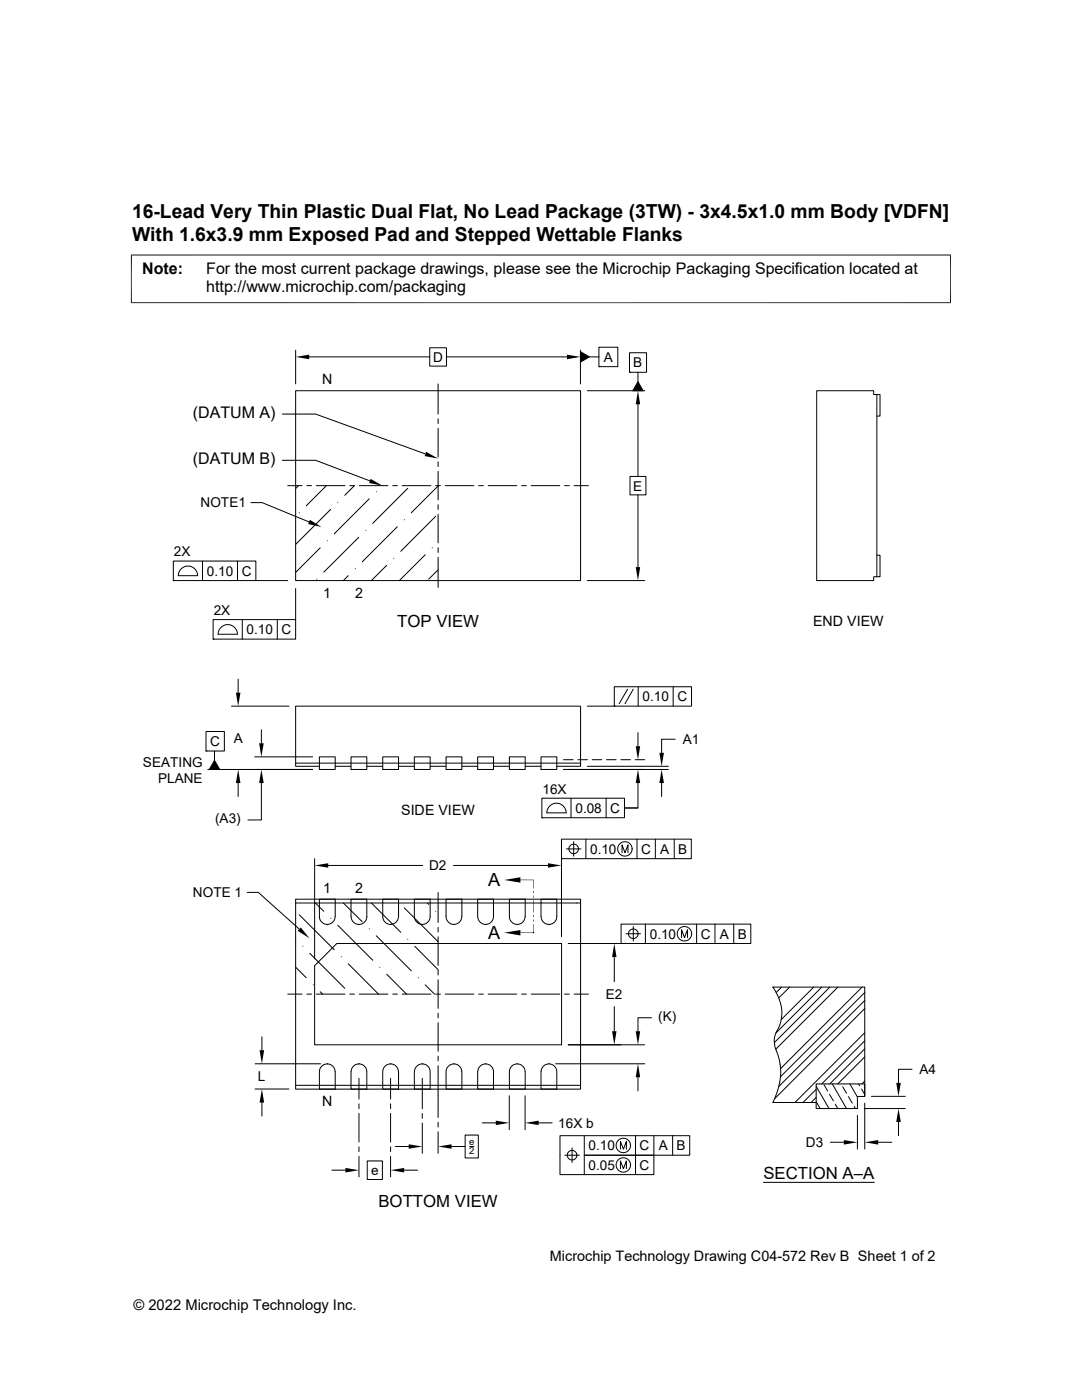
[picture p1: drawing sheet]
<svg xmlns="http://www.w3.org/2000/svg" width="216mm" height="279mm" viewBox="0 0 216 279" stroke-linecap="round" stroke-linejoin="round" font-family="sans-serif">
<g fill="none" stroke="#000" stroke-width=".2">
<path d="M26.1 50.9h163.7M26.2 50.8v9.7M189.7 50.8v9.7M26.1 60.4h163.7M59 78h56.8v37.9h-56.8zM59 69.9v6.7M61.7 71.2h24M85.7 69.4h3.4v3.7h-3.4zM87.4 76.6v6M89.1 71.2h24M115.8 70.2l1.8 1-1.8 1.1zM115.8 69.9v6.7"/>
<path d="M117.2 78h11.5M117.6 71.2h1.9M119.5 69.3h3.8v3.9h-3.8zM119.5 73.2h.1M125.6 70.4h3.4v3.9h-3.4zM125.6 74.3h.1M127.3 76.2l1 1.8h-2zM127.3 74.3v1.9M163 78h11.3v.7h.7v36.4h-.7v.8h-11.3zM175 78.7h.6v4.3h-.6M56.3 91.9h6.7l10.8 4.1M56.3 82.6h6.7l21.9 8"/>
<path d="M57.4 96.9h2.9M59.6 96.9l-.6 .6M61.2 96.9h1M63.1 96.9h5.7M65.1 96.9l-4 4M69.8 96.9h.9l-1.9 1.9M71.7 96.9h5.7M73.7 99.5l-7 7M75.1 98.1h.1M78.4 96.9h.9M80.3 96.9h5.7M81.4 97.5l-7 6.9"/>
<path d="M86.9 96.9h1M87.4 83.6v.9M87.4 85.5v5.7M87.4 92.2v.9M87.4 94.1v5.7M87.4 97l-5.3 5.3M88.8 96.9h5.8M95.5 96.9h1M97.4 96.9h5.7M104.1 96.9h.9M106 96.9h5.7M112.6 96.9h1"/>
<path d="M114.6 96.9h2.8M125.7 95.1h3.2v3.7h-3.2zM127.3 80.7v14.4M127.3 98.8v14.4M34.6 112h16.5v3.9h-16.5zM34.6 115.9h.1M36.2 113.5a1.91 1.91 0 0 1 2.1-.4 1.91 1.91 0 0 1 1.1 1.8h-3.8l.1-.6zM40.4 112v3.9M47.4 112v3.9M50.1 100.3h2.2l9.4 3.9M51.1 115.9h6.3M59 117.5v6.2"/>
<path d="M59.7 102.3h.1M63.2 115.6h.1M63.9 109.3l-4.9 4.9M65.3 107.9h.1M66 101.6l-7 7M67.4 100.2h.1M69.5 114.9l-1 1M70.9 113.5h.1M71.6 107.2l-7 7M73 105.8h.1M77.2 112.8l-3.1 3.1M78.6 111.4h.1"/>
<path d="M79.3 105.1l-7 7M80.7 103.7h.1M84.8 110.7l-5.1 5.2M86.2 109.3h.1M86.9 103l-6.9 7M87.4 100.7v1M87.4 102.6v5.8M87.4 109.3v1M87.4 111.2v6M87.4 113.7l-1.9 1.9M117.2 115.9h11.5M175 110.8h.6v4.3h-.6"/>
<path d="M42.5 123.7h16.5v3.9h-16.5zM42.5 127.6h.1M44.1 125.2a1.91 1.91 0 0 1 2.1-.4 1.91 1.91 0 0 1 1.2 1.8h-3.9l.1-.6zM47.5 135.5v2.7M48.3 123.7v3.9M55.3 123.7v3.9M122.6 137.1h15.4v3.8h-15.4zM125.2 137.5l-1.7 2.9M126.4 137.5l-1.7 2.9M127.3 137.1v3.8M134.3 137.1v3.8M41.1 146h3.7v3.9h-3.7z"/>
<path d="M41.1 149.9h.1M41.5 153.6h20.9M42.8 151.8l1 1.8h-2zM42.8 149.9v1.9M46.2 140.9h11.5M47.5 156.3v2.7M50.8 151h11.6M52.2 156.3v7.3h-2.7M52.2 145.6v2.7M59 152.3h56.8M63.7 151h3.2v2.6h-3.2zM63.7 153.6h.1"/>
<path d="M63.7 152.9h-4.7v-12h56.8v12h-4.7M66.9 152.9h3.1M70 151h3.2v2.6h-3.2zM70 153.6h.1M73.2 152.9h3.2M76.4 151h3.1v2.6h-3.1zM76.4 153.6h.1M79.5 152.9h3.2M82.7 151h3.1v2.6h-3.1zM82.7 153.6h.1M85.8 152.9h3.2M89 151h3.2v2.6h-3.2z"/>
<path d="M89 153.6h.1M92.2 152.9h3.1M95.3 151h3.2v2.6h-3.2zM95.3 153.6h.1M98.5 152.9h3.1M101.6 151h3.2v2.6h-3.2zM101.6 153.6h.1M104.8 152.9h3.2M108 151h3.1v2.6h-3.1zM108 153.6h.1M108.1 159.3h16.5v3.9h-16.5zM112.4 153.6h21"/>
<path d="M112.4 151.6h2M113.9 159.3v3.9M115.3 151.6h1.9M117.2 152.9h16.2M117.2 140.9h5.4M118.2 151.6h1.9M120.9 159.3v3.9M121 151.6h1.9M122.6 140.9h.1M123.9 151.6h1.9M126.7 151.6h2M127.3 156.3v4.9h-2.7h2.7"/>
<path d="M127.3 146.2v2.7M132 156.3v2.7M134.7 147.5h-2.7v2.7M49.3 178.1h2.2l8.2 7.3M59 179.5h56.8v37.9h-56.8zM62.8 171.4v20M65.5 172.7h18.8M70 179.5h3.2v3.4a1.58 1.58 0 0 1-1.6 1.6 1.58 1.58 0 0 1-1.6-1.6zM76.4 179.5h3.1v3.4a1.57 1.57 0 0 1-1.6 1.6 1.57 1.57 0 0 1-1.5-1.6zM87.4 178.1v6M89 179.5h3.2l-.1 3.4a1.57 1.57 0 0 1-1.5 1.6 1.57 1.57 0 0 1-1.6-1.6zM90.5 172.7h18.8"/>
<path d="M95.3 179.5h3.2v3.4a1.58 1.58 0 0 1-1.6 1.6 1.58 1.58 0 0 1-1.6-1.6zM103.8 175.6h2.7M106.5 179.7v2.4M108 179.5h3.1v3.4a1.58 1.58 0 0 1-1.6 1.6 1.58 1.58 0 0 1-1.5-1.6zM108.1 163.2h.1M109.7 160.9a1.91 1.91 0 0 1 2.1-.5 1.91 1.91 0 0 1 1.2 1.8h-3.9l.1-.6zM112 167.5h25.9v3.9h-25.9zM112 171.4h.1M112 171.4v15.5M113 169.4h2.9M114.5 168v2.9M116.9 167.5v3.9"/>
<path d="M124.1 170.2v-1.6l.6 1.6 .6-1.6v1.6M127.1 167.5v3.9M130.8 167.5v3.9M134.5 167.5v3.9M57.4 198.4h2.9M59 180.2h56.8M59 187.4v.1M59 193l2.1 2.1M59.7 182.6l7 6.9M60.4 188.8h.1M61.2 198.4h1M61.8 190.2l7 7"/>
<path d="M62.5 196.5h.1M62.9 180.2l1.7 1.7M63.1 198.4h5.7M63.9 197.9l.5 .5M65.3 184.5h.1M66 183.3h.1M66.9 182.9a1.57 1.57 0 0 1-1.6 1.6 1.57 1.57 0 0 1-1.6-1.6v-3.4h3.2v3.4M67.2 188.3h44.9v20.2h-49.3v-15.8zM67.4 184.7l7 6.9M68.1 190.9h.1M68.5 180.2l3.8 3.8M69.5 192.3l6 6.1"/>
<path d="M69.8 198.4h.9M71.6 184.5h.1M71.7 198.4h5.7M73.7 185.4h.1M74.1 180.2l5.9 5.9M75.1 186.8l7 6.9M75.8 193h.1M77.2 194.4l3.9 4M77.9 184.5h.1M78.4 198.4h.9M80.3 198.4h5.7M80.7 181.2l6.7 6.7"/>
<path d="M81.4 187.5h.1M82.7 182.9v-3.4h3.1v3.4a1.57 1.57 0 0 1-1.5 1.6 1.57 1.57 0 0 1-1.6-1.6M82.8 188.8l4.6 4.7M83.5 195.1h.1M84.3 184.5h.1M84.8 196.5l1.9 1.9M85.3 180.2l.2 .3M86.9 198.4h1M86.9 181.9h.1M87.4 185.1v.9M87.4 187v5.7M87.4 193.6v1"/>
<path d="M87.4 195.5v5.8M88.8 198.4h5.8M90.6 184.5h.1M95.5 198.4h1M96.9 184.5h.1M97.4 198.4h5.7M103.2 184.5h.1M103.8 186.2h2.7M104.1 198.4h.9M104.8 182.9a1.57 1.57 0 0 1-1.6 1.6 1.57 1.57 0 0 1-1.6-1.6v-3.4h3.2v3.4M106 198.4h5.7M106.4 186.1h.1"/>
<path d="M109.5 184.5h.1M112.6 198.4h1M113.4 188.3h10.5M114.6 198.4h2.8M122.6 191v4.9M123.9 184.4h25.9v3.9h-25.9zM123.9 188.3h.1M124.9 186.4h2.9M126.4 184.9v2.9M128.8 184.4v3.9M136 187.1v-1.6l.6 1.6 .6-1.6v1.6M139 184.4v3.9"/>
<path d="M142.7 184.4v3.9M146.4 184.4v3.9M154.3 197v.1M156 197l-1.1 1.1M157.6 197l-2.2 2.2M162.4 197l-6.5 6.5M164 197l-9.2 9.2M165.6 197l-11.1 11.1M167.2 197l-12.4 12.4M172 197l-16.2 16.3M172.6 198.1l-16.9 16.8M172.6 199.7l-17.2 17.1"/>
<path d="M50.9 217.3h6.8M50.9 212.3h13.1M52.3 206.9v2.7M59 216.6h56.8M65.3 212.3a1.59 1.59 0 0 0-1.6 1.6v3.5h3.2v-3.5M65.3 212.3h.1M65.3 212.3a1.59 1.59 0 0 1 1.6 1.6M70.5 212.8a1.56 1.56 0 0 1 1.7-.4 1.56 1.56 0 0 1 1 1.5v3.5h-3.2v-3.5l.2-.7zM71.6 215.2v4.2M71.6 212.3h.1M76.8 212.8a1.56 1.56 0 0 1 1.7-.4 1.56 1.56 0 0 1 1 1.5v3.5h-3.1v-3.8zM77.9 215.2v4.2"/>
<path d="M77.9 212.3h.1M84.3 215.2v6.1M84.3 212.3a1.59 1.59 0 0 0-1.6 1.6M84.3 212.3h.1M84.3 212.3a1.59 1.59 0 0 1 1.5 1.6v3.5h-3.1v-3.5M87.4 202.2v1M87.4 204.1v5.7M87.4 210.8v.9M87.4 212.7v10.3M89.5 212.8a1.56 1.56 0 0 1 1.7-.4 1.56 1.56 0 0 1 .9 1.5l.1 3.5h-3.2v-3.8zM90.6 212.3h.1M95.8 212.8a1.56 1.56 0 0 1 1.7-.4 1.56 1.56 0 0 1 1 1.5v3.5h-3.2v-3.5l.2-.7z"/>
<path d="M96.9 212.3h.1M101.6 218.7v6.7M103.2 212.3a1.59 1.59 0 0 0-1.6 1.6v3.5h3.2v-3.5M103.2 212.3h.1M103.2 212.3a1.59 1.59 0 0 1 1.6 1.6M104.8 218.7v6.7M108.4 212.8a1.56 1.56 0 0 1 1.7-.4 1.56 1.56 0 0 1 1 1.5v3.5h-3.1v-3.5l.1-.7zM109.5 212.3h.1M110.9 212.3h17.8M113.4 208.5h15.3M122.6 200.9v4.9M127.3 215v2.7"/>
<path d="M130 203.1h-2.7v2.7M162.9 216.8l2.5 4.4M162.9 219l-1.1 1M162.9 217.4l-2.7 2.6M162.9 216.3h9.7v2.5h-1.5v2.4h-8.2zM162.9 219.9l.8 1.3M164.4 216.4l.7 1.3M165.5 218.4l.8 1.3M166.1 216.3l2.8 4.9M168.1 216.9l.8 1.3M169.3 218.8l.8 1.4M169.6 216.3l1.5 2.6"/>
<path d="M171.3 216.3l.2 .4M171.9 217.3l.7 1.1M172.6 206.1l-14 13.9M172.6 218.8v-21.8h-18.4a8 8 0 0 1 .5 9.4 5.2 5.2 0 0 0 .5 4.1 12.2 12.2 0 0 1-1 9.5h8.7M172.6 215.8l-.6 .5M172.6 209.3l-7 7M172.6 210.9l-5.4 5.4M172.6 207.7l-8.6 8.6M172.6 201.3l-18 18M173.9 218.8h6.7M182 213.4h-2.7v2.7M52.3 220v2.7"/>
<path d="M66.2 233.5h2.7M71.6 220.3v1M71.6 222.2v5.7M71.6 228.9v.9M71.6 230.8v4.1M73.3 231.7h3v3.7h-3zM77.9 220.3v1M77.9 222.2v5.7M77.9 228.9v.9M77.9 230.8v4.1M78.9 228.8h2.7M80.6 233.5h2.7"/>
<path d="M84.3 222.2v1M84.3 224.1v6.1M87.4 224v.9M87.4 225.9v4.3M90.1 228.8h2.7M92.8 226.5h2.6v4.6h-2.6zM93.7 228.8h.9M96.2 224.1h2.7M107.5 224.1h2.7M112.7 230.5h2.9M114.2 229.1v2.9M116.6 226.7v3.8h13.9v3.9h-18.8v-7.7h25.9v3.8h-21v3.9"/>
<path d="M123.8 229.3v-1.5l.6 1.5 .6-1.5v1.5M123.8 233.2v-1.5l.6 1.5 .6-1.5v1.5M126.8 226.7v7.7M130.5 226.7v3.8M134.2 226.7v3.8M152.3 236h22.2M165.7 228h2.7M166.7 220.4l.5 .8M170.4 220.8l.3 .4M171.1 222.6v6.7M172.4 221.2h8.2M172.6 220.2v9.1"/>
<path d="M175.2 228h2.7M179.3 223.9v2.7"/>
<circle cx="114.5" cy="169.4" r=".96"/>
<circle cx="124.7" cy="169.4" r="1.44"/>
<circle cx="126.4" cy="186.3" r=".96"/>
<circle cx="136.6" cy="186.4" r="1.44"/>
<circle cx="114.1" cy="230.5" r=".96"/>
<circle cx="124.4" cy="228.6" r="1.44"/>
<circle cx="124.4" cy="232.5" r="1.44"/>
</g>
<g fill="#000">
<path d="M59 71.2l2.7-.4v.9zM113.1 70.8l2.7 .4-2.7 .5zM115.8 70.2l1.8 1-1.8 1.1zM127.3 76.2l1 1.8h-2zM74 95.6l2.3 1.3-2.7-.5zM85 90.2l2.4 1.3-2.7-.5zM127.3 78l.4 2.7h-.8zM61.8 103.7l2.4 1.5-2.7-.6zM126.9 113.2h.8l-.4 2.7zM47.1 138.2h.9l-.5 2.7zM42.8 151.8l1 1.8h-2zM47.5 153.6l.5 2.7h-.9z"/>
<path d="M51.7 148.3h.9l-.4 2.7zM52.2 153.6l.4 2.7h-.9zM126.9 148.9h.8l-.4 2.7zM127.3 153.6l.4 2.7h-.8zM132 153.6l.5 2.7h-.9zM131.6 150.2h.9l-.5 2.7zM62.8 172.7l2.7-.4v.9zM100.6 175.6l3.2-.5v1zM106.4 175.6l.1 1.7h-.1zM106.4 177.8l.1 .5h-.1zM106.4 178.7l.1 .5h-.1zM106.4 175.6h.1v1.7z"/>
<path d="M106.4 177.8h.1v.5zM106.4 178.7h.1v.5zM109.3 172.3l2.7 .4-2.7 .5zM60 185.1l1.7 2.1-2.3-1.4zM100.6 186.1l3.2-.5v1.1zM106.4 182.5l.1 .5h-.1zM106.4 183.5l.1 .5h-.1zM106.4 184.4l.1 1.7h-.1zM106.4 182.5h.1v.5zM106.4 183.5h.1v.5zM106.4 184.4h.1v1.7zM122.6 188.3l.4 2.7h-.9z"/>
<path d="M51.8 209.6h.9l-.4 2.7zM122.1 205.8h.9l-.4 2.7zM127.3 212.3l.4 2.7h-.8zM126.9 205.8h.8l-.4 2.7zM178.8 216.1h.9l-.4 2.7zM52.3 217.3l.4 2.7h-.9zM68.9 233.1l2.7 .4-2.7 .5zM77.9 233.5l2.7-.4v.9zM81.6 228.4l2.7 .4-2.7 .5zM87.4 228.8l2.7-.4v.9zM98.9 223.6l2.7 .5-2.7 .4zM104.8 224.1l2.7-.5v.9z"/>
<path d="M168.4 227.5l2.7 .5-2.7 .4zM172.6 228l2.6-.5v.9zM179.3 221.2l.4 2.7h-.9z"/>
</g>
<g font-size="3.9">
<text x="26.4" y="43.5">16-Lead Very Thin Plastic Dual Flat, No Lead Package (3TW) - 3x4.5x1.0 mm Body [VDFN]</text>
<text x="26.4" y="48.1">With 1.6x3.9 mm Exposed Pad and Stepped Wettable Flanks</text>
</g>
<g font-size="3.6">
<text x="97.4" y="176.9">A</text>
<text x="97.4" y="187.4">A</text>
</g>
<g font-size="3.3">
<text x="79.2" y="125.2">TOP VIEW</text>
<text x="152.3" y="235.2">SECTION A–A</text>
<text x="75.5" y="240.8">BOTTOM VIEW</text>
</g>
<g font-size="3.2">
<text x="28.4" y="54.7">Note:</text>
<text x="41.1" y="58.3">http://www.microchip.com/packaging</text>
<text x="41.1" y="54.7">For the most current package drawings, please see the Microchip Packaging Specification located at</text>
<text x="38.5" y="83.4">(DATUM A)</text>
<text x="38.5" y="92.7">(DATUM B)</text>
</g>
<g font-size="2.9">
<text x="109.7" y="251.7">Microchip Technology Drawing C04-572 Rev B Sheet 1 of 2</text>
<text x="26.6" y="261.3">© 2022 Microchip Technology Inc.</text>
</g>
<g font-size="2.8">
<text x="64.3" y="76.6">N</text>
<text x="64.5" y="119.3">1</text>
<text x="70.8" y="119.3">2</text>
<text x="162.2" y="125">END VIEW</text>
<text x="80.1" y="162.7">SIDE VIEW</text>
<text x="64.5" y="178.1">1</text>
<text x="70.8" y="178.1">2</text>
<text x="64.3" y="220.7">N</text>
</g>
<g font-size="2.7">
<text x="86.4" y="72.2">D</text>
<text x="120.5" y="72.2">A</text>
<text x="126.4" y="73.3">B</text>
<text x="40" y="101.3">NOTE1</text>
<text x="126.4" y="97.9">E</text>
<text x="34.7" y="111">2X</text>
<text x="41.3" y="114.9">0.10</text>
<text x="48.2" y="114.9">C</text>
<text x="42.7" y="122.7">2X</text>
<text x="49.2" y="126.6">0.10</text>
<text x="56.2" y="126.6">C</text>
<text x="128.2" y="140">0.10</text>
<text x="135.2" y="140">C</text>
<text x="41.9" y="148.9">C</text>
<text x="46.6" y="148.2">A</text>
<text x="136.2" y="148.5">A1</text>
<text x="28.5" y="153">SEATING</text>
<text x="31.5" y="156.2">PLANE</text>
<text x="108.2" y="158.4">16X</text>
<text x="42.9" y="164.3">(A3)</text>
<text x="114.8" y="162.2">0.08</text>
<text x="121.8" y="162.2">C</text>
<text x="85.6" y="173.7">D2</text>
<text x="117.8" y="170.4">0.10</text>
<text x="128" y="170.4">C</text>
<text x="131.7" y="170.4">A</text>
<text x="135.3" y="170.4">B</text>
<text x="38.5" y="179">NOTE 1</text>
<text x="129.6" y="187.3">0.10</text>
<text x="139.8" y="187.3">C</text>
<text x="143.6" y="187.3">A</text>
<text x="147.2" y="187.3">B</text>
<text x="120.9" y="199.4">E2</text>
<text x="131.3" y="203.8">(K)</text>
<text x="51.4" y="215.8">L</text>
<text x="183.5" y="214.4">A4</text>
<text x="111.4" y="225">16X b</text>
<text x="117.5" y="229.6">0.10</text>
<text x="117.5" y="233.5">0.05</text>
<text x="127.6" y="229.6">C</text>
<text x="127.6" y="233.5">C</text>
<text x="131.4" y="229.6">A</text>
<text x="135" y="229.6">B</text>
<text x="160.8" y="228.9">D3</text>
<text x="74" y="234.5">e</text>
</g>
<g font-size="1.9">
<text x="93.6" y="228.6">e</text>
<text x="93.6" y="230.4">2</text>
</g>
</svg>
